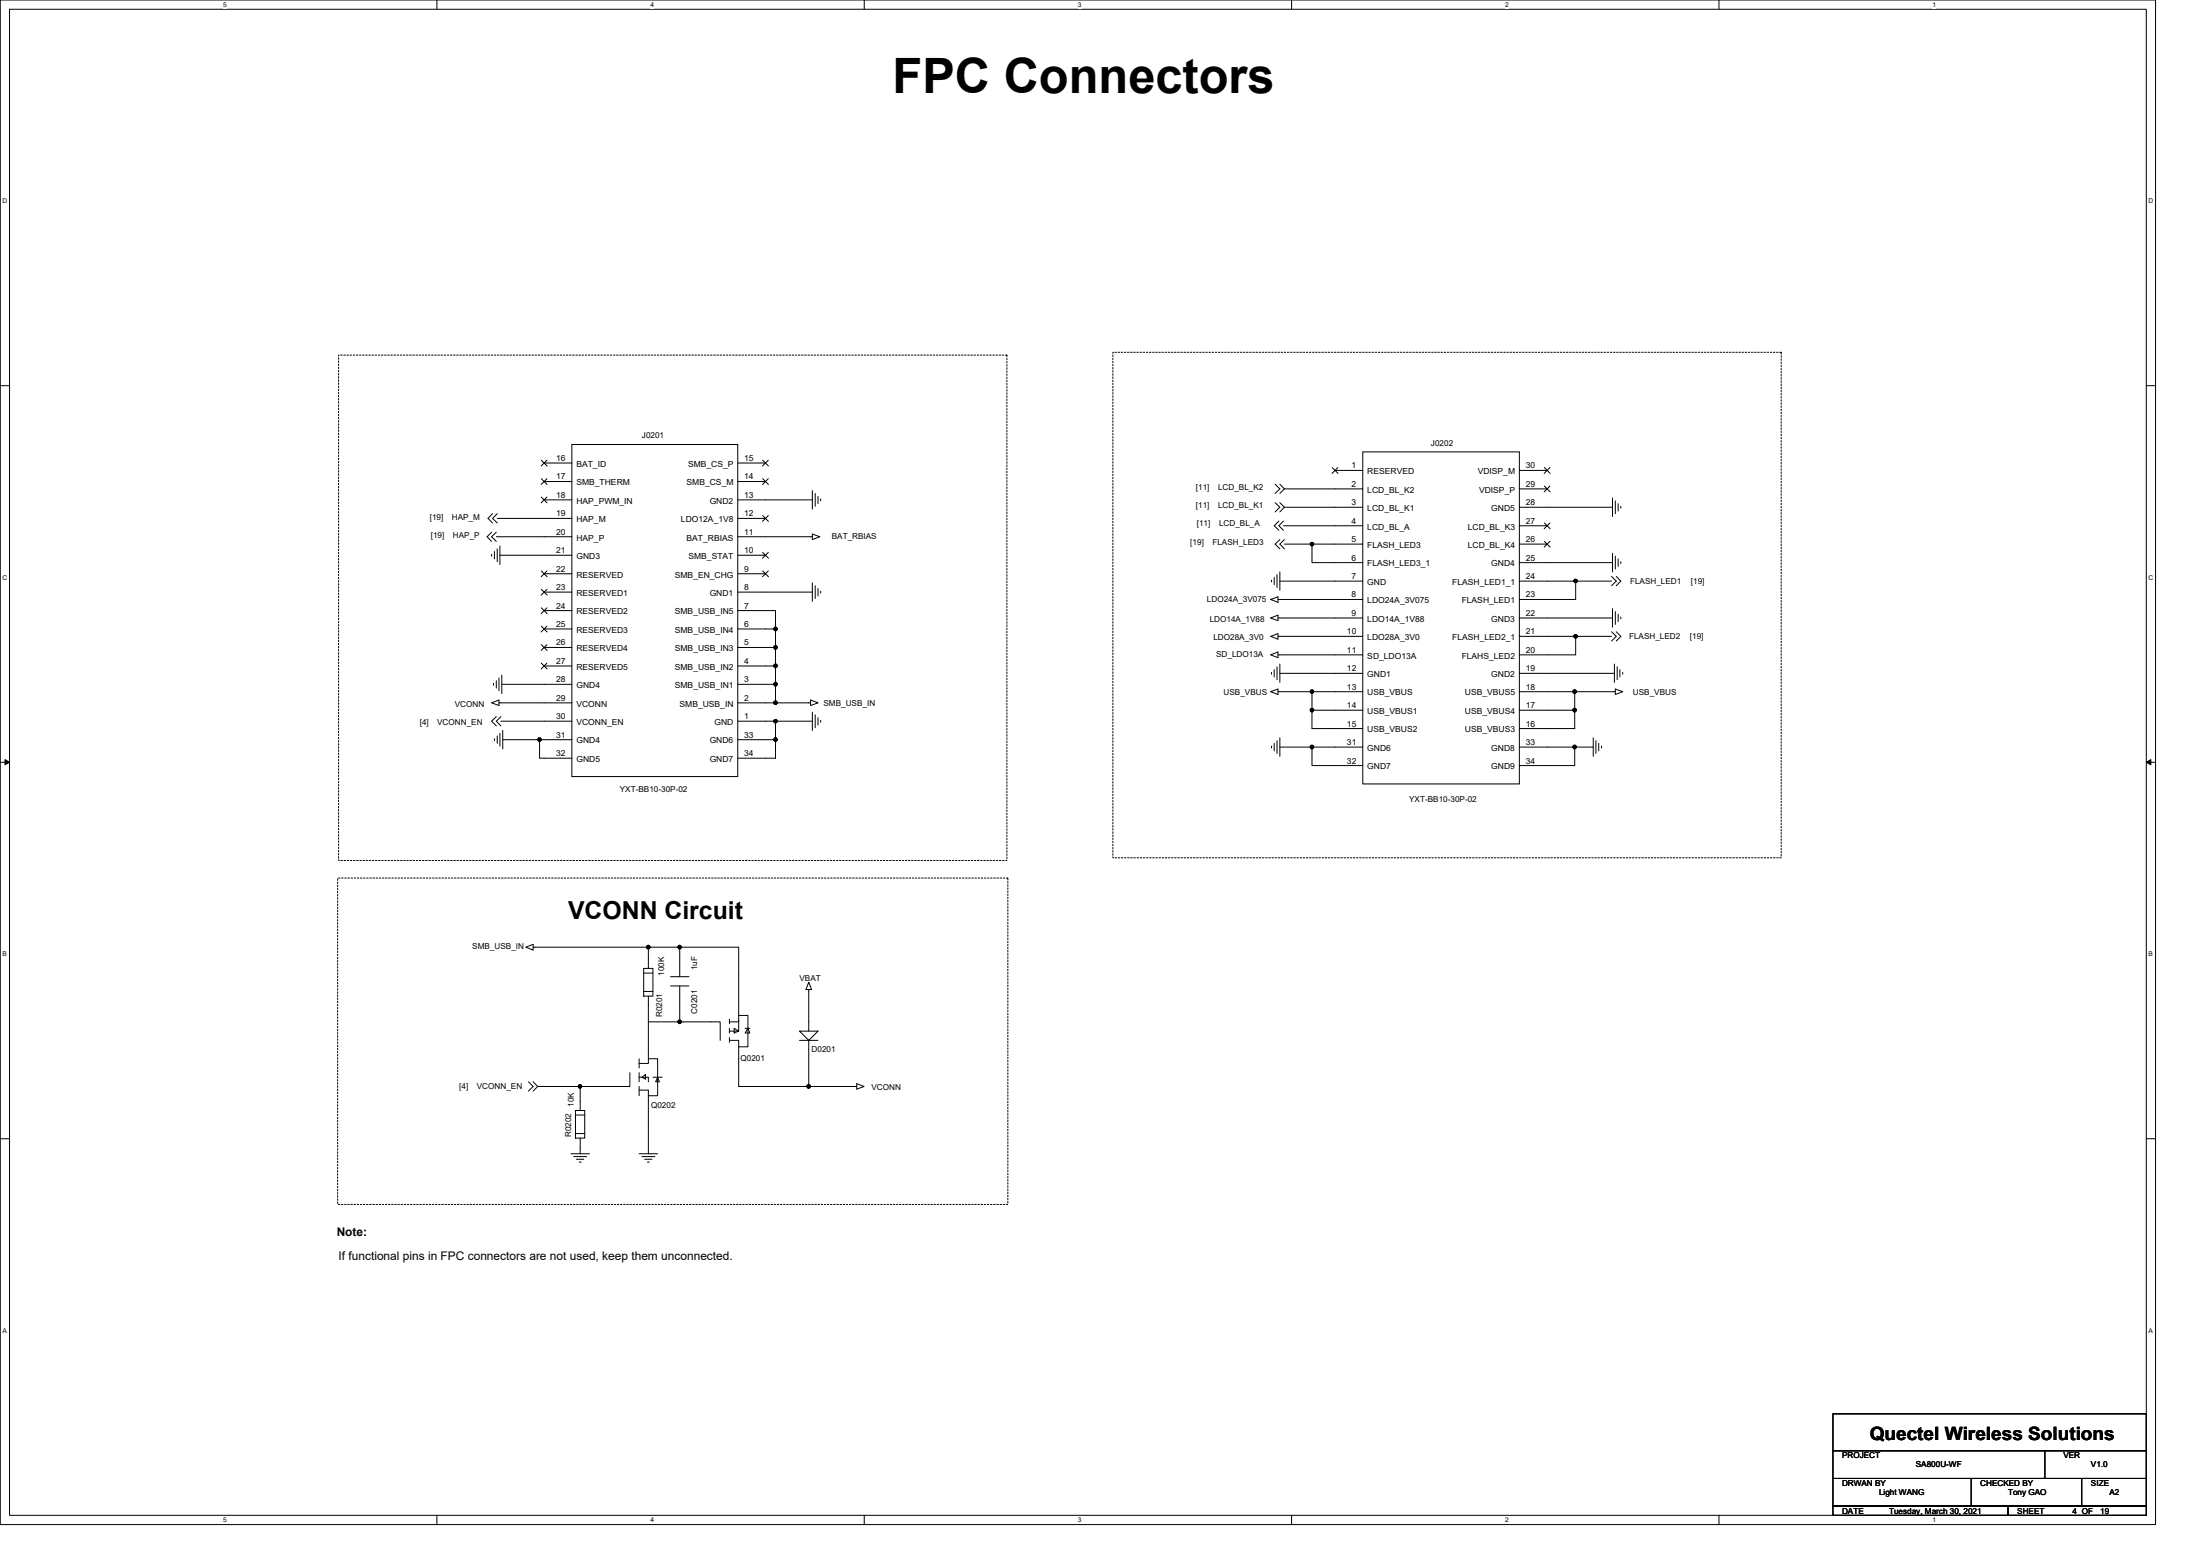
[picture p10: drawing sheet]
<svg xmlns="http://www.w3.org/2000/svg" width="297mm" height="210mm" viewBox="0 0 297 210" stroke-linecap="round" stroke-linejoin="round" font-family="sans-serif">
<path d="M0 0h291v205.7h-291zM1.3 1.2h288.5v203.3h-288.5z" fill="none" stroke="#000" stroke-width=".14"/>
<g fill="#fff">
<path d="M30.1 .1h.5v1h-.5z"/>
<path d="M30.1 204.6h.5v1h-.5z"/>
</g>
<path d="M59 0v1.2M59 204.5v1.2" fill="none" stroke="#000" stroke-width=".14"/>
<g fill="#fff">
<path d="M87.8 .1h.5v1h-.5z"/>
<path d="M87.8 204.6h.5v1h-.5z"/>
</g>
<path d="M116.7 0v1.2M116.7 204.5v1.2" fill="none" stroke="#000" stroke-width=".14"/>
<g fill="#fff">
<path d="M145.5 .1h.5v1h-.5z"/>
<path d="M145.5 204.6h.5v1h-.5z"/>
</g>
<path d="M174.4 0v1.2M174.4 204.5v1.2" fill="none" stroke="#000" stroke-width=".14"/>
<g fill="#fff">
<path d="M203.2 .1h.5v1h-.5z"/>
<path d="M203.2 204.6h.5v1h-.5z"/>
</g>
<path d="M232.1 0v1.2M232.1 204.5v1.2" fill="none" stroke="#000" stroke-width=".14"/>
<g fill="#fff">
<path d="M260.9 .1h.5v1h-.5z"/>
<path d="M260.9 204.6h.5v1h-.5z"/>
<path d="M.4 26.6h.6v1h-.6z"/>
<path d="M290.1 26.6h.6v1h-.6z"/>
<path d="M.4 77.4h.6v1h-.6z"/>
<path d="M290.1 77.4h.6v1h-.6z"/>
</g>
<path d="M0 52h1.3M289.8 52h1.2" fill="none" stroke="#000" stroke-width=".14"/>
<g fill="#fff">
<path d="M.4 128.3h.5v1h-.5z"/>
<path d="M290.1 128.3h.6v1h-.6z"/>
</g>
<path d="M0 102.9h1.3M289.8 102.9h1.2" fill="none" stroke="#000" stroke-width=".14"/>
<path d="M.7 102.5l.6 .4-.6 .3zM289.8 102.9l.6-.4v.7z" fill="#000" stroke="#000" stroke-width=".14"/>
<g fill="#fff">
<path d="M.4 179.1h.5v1h-.5z"/>
<path d="M290.1 179.1h.6v1h-.6z"/>
</g>
<g fill="none" stroke="#000" stroke-width=".14">
<path d="M77.2 60h22.4v44.8h-22.4zM66.4 74.8v.3M66.4 71.8l-.6 .6 .6 .7M66.5 69.3l-.6 .7 .6 .6M66.8 74.4v1M67 72.4h10.2M67 71.8l-.6 .6 .6 .7M67.1 74.1v1.7M67.1 70h10.1M67.1 69.3l-.6 .7 .6 .6M67.5 73.7v2.5M67.5 74.9h9.7"/>
<path d="M73.1 62.1l.8 .8M73.1 64.6l.8 .8M73.1 67.1l.8 .8M73.1 77l.8 .8M73.1 79.5l.8 .8M73.5 62.5h3.7M73.5 65h3.7M73.5 67.5h3.7M73.5 77.4h3.7M73.5 79.9h3.7M73.8 62.1l-.7 .8M73.8 64.6l-.7 .8"/>
<path d="M73.8 67.1l-.7 .8M73.8 77l-.7 .8M73.8 79.5l-.7 .8M99.6 72.4h10.1M99.6 79.9h10.1M99.6 77.4h3.8M99.6 74.9h3.8M99.6 70h3.8M99.6 67.5h10.1M99.6 65h3.8M99.6 62.5h3.8M103 77l.8 .8"/>
<path d="M103 74.5l.8 .8M103 69.6l.8 .8M103 64.6l.8 .8M103 62.1l.8 .8M103.7 77l-.7 .8M103.7 74.5l-.7 .8M103.7 69.6l-.7 .8M103.7 64.6l-.7 .8M103.7 62.1l-.7 .8M109.7 72.1l1 .3-1 .4zM109.7 66.2v2.5M109.7 78.7v2.5"/>
<path d="M110.1 66.6v1.7M110.1 79v1.8M110.4 67v1M110.4 79.4v1M110.8 67.3v.3M110.8 79.8v.2M171.7 78.3v.2M172 77.9v1M172.2 65.3l.6 .7-.6 .6M172.2 67.8l.6 .7-.6 .6M172.4 77.5v1.8M172.7 70.3l-.7 .7 .7 .6"/>
<path d="M172.8 77.2v2.5M172.8 78.4h11.2M172.8 72.8l-.6 .6 .6 .7M172.8 65.3l.6 .7M172.8 67.8l.6 .7M173.3 70.3l-.6 .7 .6 .6M173.4 72.8l-.6 .6 .6 .7M173.4 66l-.6 .6M173.4 68.5l-.6 .6M173.4 73.4h3.7M173.4 66h10.6M177.1 73.4h6.9"/>
<path d="M177.1 73.4v2.5h6.9M179.9 63.1l.8 .8M180.3 63.5h3.7M180.6 63.1l-.8 .8M184 61h21.1v44.8h-21.1zM184 68.5h-10.6M184 71h-10.7M205.1 75.9h12.6M205.1 73.4h3.8M205.1 71h3.8M205.1 68.5h12.6M205.1 66h3.8"/>
<path d="M205.1 63.5h3.8M208.5 73l.8 .8M208.5 70.6l.8 .8M208.5 65.6l.8 .8M208.5 63.1l.8 .8M209.3 73l-.8 .8M209.3 70.6l-.8 .8M209.3 65.6l-.8 .8M209.3 63.1l-.8 .8M212.7 78.4h-7.6M217.6 77.8l.6 .6-.6 .6M217.6 78.4h-4.9v2.5h-7.6"/>
<path d="M217.7 74.7v2.5M217.7 67.2v2.5M218.1 75.1v1.7M218.1 67.6v1.7M218.2 77.8l.6 .6-.6 .6M218.5 75.4v1M218.5 68v1M218.8 75.8v.3M218.8 68.3v.3M66.4 94.8l1-.3v.7zM66.6 92.2v.3M66.8 99.7v.2"/>
<path d="M67 91.9v1M67 96.7l-.6 .6 .6 .7M67.1 99.3v1M67.4 94.8h9.8M67.4 91.5v1.7M67.5 99v1.7M67.6 97.3h9.6M67.6 96.7l-.6 .6 .6 .7M67.8 92.4h9.4M67.8 91.1v2.5M67.9 98.6v2.5M67.9 99.8h5"/>
<path d="M72.9 99.8v2.5h4.3M73.1 82l.8 .8M73.1 84.5l.8 .8M73.1 87l.8 .8M73.1 89.5l.8 .8M73.5 82.4h3.7M73.5 84.9h3.7M73.5 87.4h3.7M73.5 89.9h3.7M73.8 82l-.7 .8M73.8 84.5l-.7 .8M73.8 87l-.7 .8"/>
<path d="M73.8 89.5l-.7 .8M77.2 99.8h-4.3M99.6 97.3h5.1M99.6 94.8h5.1M99.6 92.4h5.1v2.4M99.6 89.9h5.1M99.6 87.4h5.1v2.5M99.6 84.9h5.1v2.5M99.6 82.4h5.1v2.5M99.6 99.8h5.1M104.7 94.8h4.7M104.7 99.8v2.5h-5.1"/>
<path d="M104.7 97.3v2.5M104.7 97.3h5M104.7 89.9v2.5M109.4 94.5l1 .3-1 .4zM109.7 96.1v2.5M110.1 96.5v1.7M110.4 96.8v1M110.8 97.2v.3M171.6 80.9l.9-.4v.8zM171.6 93.3l.9-.3v.7zM171.6 83.4l.9-.4v.8zM171.6 85.9l.9-.4v.8z"/>
<path d="M171.6 88.4l.9-.4v.8zM171.7 90.7v.3M172 90.4v1M172.4 99.9v1.8M172.4 90v1.7M172.5 80.9h11.5M172.5 93.3h4.6M172.5 85.9h11.5M172.5 88.4h11.5M172.8 99.6v2.5M172.8 89.6v2.5M177.1 95.8v2.5h6.9"/>
<path d="M177.1 93.3v2.5M177.1 95.8h6.9M184 83.4h-11.5M184 90.9h-11.2M184 93.3h-6.9M205.1 95.8h7.5M205.1 93.3h7.5M205.1 90.9h12.9M205.1 83.4h12.6M212.6 95.8v2.5h-7.5M212.6 93.3v2.5M212.7 85.9h4.9"/>
<path d="M212.7 85.9h-7.6M212.7 85.9v2.5h-7.6M215.1 99.6v2.5M215.5 99.9v1.8M217.6 85.3l.6 .6-.6 .6M217.7 82.1v2.5M218 89.6v2.5M218.1 82.5v1.8M218.1 93l1 .3-1 .4zM218.1 93.3h-5.5M218.2 85.3l.6 .6-.6 .6M218.4 90v1.7"/>
<path d="M218.5 82.9v1M218.7 90.4v1M218.8 83.3v.2M219.1 90.7v.3M171.7 100.7v.2M172 100.3v1M172.8 100.8h4.3M177.1 100.8h6.9M177.1 100.8v2.5h6.9M205.1 100.8h7.5M212.6 100.8v2.5h-7.5M212.6 100.8h2.5"/>
<path d="M215.9 100.3v1M216.2 100.7v.2M71 127.8l1-.4v.8zM72 127.8h15.5M86.9 130.7h1.3v3.7h-1.3zM86.9 133.8h1.3M86.9 131.3h1.3M87.5 134.4v3.5M87.5 127.8v2.9M87.5 137.9v5.6h-1.2M87.5 137.9h4.3M87.5 127.8h4.3"/>
<path d="M90.5 133.1h2.5M90.5 131.8h2.5M91.8 127.8h7.9v10.1h-1.2M91.8 133.1v4.8M91.8 127.8v4M91.8 137.9h5.4v2.5M98.5 138.8v.6M98.5 137.5v.7M99.1 138.8l.6 .3-.6 .3zM99.7 137.6v1.5h-1.2M99.7 137h1.3v4.3h-1.3M100.6 138.8h.6"/>
<path d="M101 138.8l.2 .6h-.6zM107.9 139.1h2.5l-1.2 1.3zM109.2 133.5v5.6M109.2 132.5l.4 1h-.8zM0 153.7h1.3M71.3 146l.7 .6-.7 .6M72 146l.6 .6M72.6 146.6h5.7M72.6 146.6l-.6 .6M77.1 155.7h2.5M77.5 156.1h1.7M77.7 149.9h1.2v3.7h-1.2z"/>
<path d="M77.7 153h1.2M77.7 150.5h1.2M77.8 156.4h1M78.2 156.8h.3M78.3 153.6v2.1M78.3 146.6v3.3M85 144.8v1.8h-6.7M86.3 155.7h2.5M86.3 145.4h1.2v.6M86.3 142.9v1.2M86.3 146.6v1.3M86.3 144.8v1.2"/>
<path d="M86.7 156.1h1.7M86.7 145.4l.5-.4v.6zM87 156.4h1M87.4 156.8h.3M87.5 147.9v7.8M87.5 142.9h1.3v5h-1.3v-.8h-1.2M88.2 145.4h1.2M88.8 145.4l.2 .6h-.5zM98.5 140v.7M98.5 140.4h1.2v6.2h9.5M107.9 140.4h2.5M109.2 140.4v6.2"/>
<path d="M109.2 146.6h6.5M115.7 146.2l1 .4-1 .4zM289.8 153.7h1.2M247.5 190.8h42.3v5h-42.3zM247.5 195.8h42.3v3.7h-42.3zM247.5 199.5h42.3v3.7h-42.3zM266.1 199.5v3.7M276.1 195.8v3.7M281.1 199.5v3.7M247.5 203.2h23.6v1.3h-23.6zM271.1 203.2h18.7v1.3h-18.7z"/>
</g>
<path d="M45.7 47.9h90.3v68.2h-90.3zM150.3 47.5h90.2v68.3h-90.2zM45.6 118.5h90.5v44h-90.5z" fill="none" stroke="#000" stroke-width=".14" stroke-dasharray=".2 .2"/>
<g fill="#000" stroke="#000" stroke-width=".14">
<circle cx="177.1" cy="73.4" r=".23"/>
<circle cx="212.7" cy="78.4" r=".24"/>
<circle cx="72.8" cy="99.8" r=".24"/>
<circle cx="104.7" cy="99.8" r=".24"/>
<circle cx="104.7" cy="94.8" r=".24"/>
<circle cx="104.7" cy="87.4" r=".24"/>
<circle cx="104.7" cy="92.3" r=".24"/>
<circle cx="104.7" cy="89.9" r=".23"/>
<circle cx="104.7" cy="84.9" r=".23"/>
<circle cx="104.7" cy="97.3" r=".23"/>
<circle cx="177.1" cy="93.3" r=".24"/>
<circle cx="177.1" cy="95.8" r=".24"/>
<circle cx="212.6" cy="95.8" r=".24"/>
<circle cx="212.6" cy="93.3" r=".24"/>
<circle cx="212.7" cy="85.9" r=".24"/>
<circle cx="177.1" cy="100.8" r=".24"/>
<circle cx="212.6" cy="100.8" r=".24"/>
<circle cx="87.5" cy="127.8" r=".24"/>
<circle cx="91.8" cy="127.8" r=".24"/>
<circle cx="91.8" cy="137.9" r=".24"/>
<circle cx="78.3" cy="146.6" r=".24"/>
<circle cx="109.2" cy="146.6" r=".24"/>
</g>
<text font-size="6.6" x="120.5" y="12.6">FPC Connectors</text>
<text font-size="3.3" x="76.7" y="124">VCONN Circuit</text>
<text font-size="2.5" x="252.5" y="194.3">Quectel Wireless Solutions</text>
<g font-size="1.6">
<text x="45.5" y="166.8">Note:</text>
<text x="45.7" y="170">If functional pins in FPC connectors are not used, keep them unconnected.</text>
</g>
<g font-size="1.1">
<text x="86.7" y="59.1">J0201</text>
<text x="75.1" y="62.2">16</text>
<text x="75.1" y="64.7">17</text>
<text x="77.8" y="63">BAT_ID</text>
<text x="77.8" y="65.5">SMB_THERM</text>
<text x="92.7" y="65.5">SMB_CS_M</text>
<text x="92.9" y="63">SMB_CS_P</text>
<text x="100.5" y="64.7">14</text>
<text x="100.5" y="62.2">15</text>
<text x="182.5" y="63.2">1</text>
<text x="182.5" y="65.7">2</text>
<text x="184.6" y="64">RESERVED</text>
<text x="193.2" y="60.1">J0202</text>
<text x="199.5" y="64">VDISP_M</text>
<text x="206" y="63.2">30</text>
<text x="206" y="65.7">29</text>
<text x="58" y="70.2">[19]</text>
<text x="61" y="70.2">HAP_M</text>
<text x="75.1" y="67.2">18</text>
<text x="75.1" y="69.7">19</text>
<text x="77.8" y="68">HAP_PWM_IN</text>
<text x="77.8" y="70.5">HAP_M</text>
<text x="91.9" y="70.5">LDO12A_1V8</text>
<text x="95.8" y="68">GND2</text>
<text x="100.5" y="69.7">12</text>
<text x="100.5" y="67.2">13</text>
<text x="161.5" y="66.1">[11]</text>
<text x="161.5" y="68.6">[11]</text>
<text x="161.6" y="71">[11]</text>
<text x="164.5" y="66.1">LCD_BL_K2</text>
<text x="164.5" y="68.6">LCD_BL_K1</text>
<text x="164.6" y="71">LCD_BL_A</text>
<text x="182.5" y="68.2">3</text>
<text x="182.5" y="70.7">4</text>
<text x="184.6" y="66.5">LCD_BL_K2</text>
<text x="184.6" y="69">LCD_BL_K1</text>
<text x="184.6" y="71.5">LCD_BL_A</text>
<text x="198.2" y="71.5">LCD_BL_K3</text>
<text x="199.7" y="66.5">VDISP_P</text>
<text x="201.4" y="69">GND5</text>
<text x="206" y="70.7">27</text>
<text x="206" y="68.2">28</text>
<text x="58.2" y="72.6">[19]</text>
<text x="61.1" y="72.6">HAP_P</text>
<text x="75.1" y="72.2">20</text>
<text x="75.1" y="74.7">21</text>
<text x="75.1" y="77.2">22</text>
<text x="77.8" y="72.9">HAP_P</text>
<text x="77.8" y="75.4">GND3</text>
<text x="77.8" y="77.9">RESERVED</text>
<text x="91.1" y="77.9">SMB_EN_CHG</text>
<text x="92.7" y="72.9">BAT_RBIAS</text>
<text x="93" y="75.4">SMB_STAT</text>
<text x="100.5" y="77.2">9</text>
<text x="100.5" y="74.7">10</text>
<text x="100.5" y="72.2">11</text>
<text x="112.3" y="72.7">BAT_RBIAS</text>
<text x="160.7" y="73.6">[19]</text>
<text x="163.7" y="73.6">FLASH_LED3</text>
<text x="182.5" y="73.2">5</text>
<text x="182.5" y="75.6">6</text>
<text x="184.6" y="73.9">FLASH_LED3</text>
<text x="184.6" y="76.4">FLASH_LED3_1</text>
<text x="198.2" y="73.9">LCD_BL_K4</text>
<text x="201.4" y="76.4">GND4</text>
<text x="206" y="75.6">25</text>
<text x="206" y="73.2">26</text>
<text x="75.1" y="79.6">23</text>
<text x="75.1" y="82.1">24</text>
<text x="77.8" y="80.4">RESERVED1</text>
<text x="77.8" y="82.9">RESERVED2</text>
<text x="91.1" y="82.9">SMB_USB_IN5</text>
<text x="95.8" y="80.4">GND1</text>
<text x="100.5" y="82.1">7</text>
<text x="100.5" y="79.6">8</text>
<text x="163" y="81.3">LDO24A_3V075</text>
<text x="163.3" y="83.9">LDO14A_1V88</text>
<text x="182.5" y="78.1">7</text>
<text x="182.5" y="80.6">8</text>
<text x="182.5" y="83.1">9</text>
<text x="184.6" y="78.9">GND</text>
<text x="184.6" y="81.4">LDO24A_3V075</text>
<text x="184.6" y="83.9">LDO14A_1V88</text>
<text x="196.1" y="78.9">FLASH_LED1_1</text>
<text x="197.4" y="81.4">FLASH_LED1</text>
<text x="201.4" y="83.9">GND3</text>
<text x="206" y="83.1">22</text>
<text x="206" y="78.1">24</text>
<text x="206" y="80.6">23</text>
<text x="220.1" y="78.8">FLASH_LED1</text>
<text x="228.3" y="78.8">[19]</text>
<text x="75.1" y="84.6">25</text>
<text x="75.1" y="87.1">26</text>
<text x="75.1" y="89.6">27</text>
<text x="77.8" y="85.4">RESERVED3</text>
<text x="77.8" y="87.9">RESERVED4</text>
<text x="91.1" y="87.9">SMB_USB_IN3</text>
<text x="91.1" y="85.4">SMB_USB_IN4</text>
<text x="100.5" y="89.6">4</text>
<text x="100.5" y="87.1">5</text>
<text x="100.5" y="84.6">6</text>
<text x="163.8" y="86.4">LDO28A_3V0</text>
<text x="164.2" y="88.6">SD_LDO13A</text>
<text x="181.9" y="85.6">10</text>
<text x="181.9" y="88.1">11</text>
<text x="184.6" y="86.4">LDO28A_3V0</text>
<text x="184.6" y="88.9">SD_LDO13A</text>
<text x="196.1" y="86.4">FLASH_LED2_1</text>
<text x="197.4" y="88.9">FLAHS_LED2</text>
<text x="206" y="85.6">21</text>
<text x="206" y="88.1">20</text>
<text x="220" y="86.3">FLASH_LED2</text>
<text x="228.2" y="86.3">[19]</text>
<text x="61.4" y="95.4">VCONN</text>
<text x="75.1" y="92.1">28</text>
<text x="75.1" y="94.6">29</text>
<text x="77.8" y="90.4">RESERVED5</text>
<text x="77.8" y="92.9">GND4</text>
<text x="77.8" y="95.4">VCONN</text>
<text x="91.1" y="92.9">SMB_USB_IN1</text>
<text x="91.1" y="90.4">SMB_USB_IN2</text>
<text x="91.8" y="95.4">SMB_USB_IN</text>
<text x="100.5" y="92.1">3</text>
<text x="100.5" y="94.6">2</text>
<text x="111.2" y="95.2">SMB_USB_IN</text>
<text x="165.2" y="93.7">USB_VBUS</text>
<text x="181.9" y="90.6">12</text>
<text x="181.9" y="93.1">13</text>
<text x="181.9" y="95.6">14</text>
<text x="184.6" y="91.4">GND1</text>
<text x="184.6" y="93.9">USB_VBUS</text>
<text x="197.8" y="93.9">USB_VBUS5</text>
<text x="201.4" y="91.4">GND2</text>
<text x="206" y="90.6">19</text>
<text x="206" y="95.6">17</text>
<text x="206" y="93.1">18</text>
<text x="220.5" y="93.7">USB_VBUS</text>
<text x="56.7" y="97.9">[4]</text>
<text x="59" y="97.9">VCONN_EN</text>
<text x="75.1" y="97">30</text>
<text x="75.1" y="99.5">31</text>
<text x="77.8" y="97.8">VCONN_EN</text>
<text x="77.8" y="100.3">GND4</text>
<text x="95.8" y="100.3">GND6</text>
<text x="96.5" y="97.8">GND</text>
<text x="100.5" y="97">1</text>
<text x="100.5" y="99.5">33</text>
<text x="181.9" y="98">15</text>
<text x="181.9" y="100.5">31</text>
<text x="184.6" y="96.4">USB_VBUS1</text>
<text x="184.6" y="98.8">USB_VBUS2</text>
<text x="184.6" y="101.3">GND6</text>
<text x="197.8" y="98.8">USB_VBUS3</text>
<text x="197.8" y="96.4">USB_VBUS4</text>
<text x="201.4" y="101.3">GND8</text>
<text x="206" y="100.5">33</text>
<text x="206" y="98">16</text>
<text x="75.1" y="102">32</text>
<text x="77.8" y="102.8">GND5</text>
<text x="83.7" y="106.9">YXT-BB10-30P-02</text>
<text x="95.8" y="102.8">GND7</text>
<text x="100.5" y="102">34</text>
<text x="181.9" y="103">32</text>
<text x="184.6" y="103.8">GND7</text>
<text x="201.4" y="103.8">GND9</text>
<text x="206" y="103">34</text>
<text x="190.3" y="108.2">YXT-BB10-30P-02</text>
<text x="63.8" y="128.1">SMB_USB_IN</text>
<text x="89.7" y="131.7" transform="rotate(-90 89.7 131.7)">100K</text>
<text x="94.1" y="130.9" transform="rotate(-90 94.1 130.9)">1uF</text>
<text x="89.4" y="137.3" transform="rotate(-90 89.4 137.3)">R0201</text>
<text x="94.1" y="136.8" transform="rotate(-90 94.1 136.8)">C0201</text>
<text x="107.9" y="132.3">VBAT</text>
<text x="100" y="143.2">Q0201</text>
<text x="109.6" y="142">D0201</text>
<text x="62" y="147">[4]</text>
<text x="64.4" y="147">VCONN_EN</text>
<text x="77.5" y="149.4" transform="rotate(-90 77.5 149.4)">10K</text>
<text x="87.9" y="149.5">Q0202</text>
<text x="117.7" y="147.1">VCONN</text>
<text x="77.1" y="153.5" transform="rotate(-90 77.1 153.5)">R0202</text>
<text x="248.7" y="196.8">PROJECT</text>
<text x="278.6" y="196.8">VER</text>
<text x="248.7" y="200.5">DRWAN BY</text>
<text x="253.7" y="201.8">Light WANG</text>
<text x="258.7" y="198">SA800U-WF</text>
<text x="267.4" y="200.5">CHECKED BY</text>
<text x="271.1" y="201.8">Tony GAO</text>
<text x="282.3" y="198">V1.0</text>
<text x="282.3" y="200.5">SIZE</text>
<text x="284.8" y="201.8">A2</text>
<text x="248.7" y="204.3">DATE</text>
<text x="255.1" y="204.3">Tuesday, March 30, 2021</text>
<text x="272.4" y="204.3">SHEET</text>
<text x="279.8" y="204.3">4 OF</text>
<text x="283.6" y="204.3">19</text>
</g>
<g font-size=".9">
<text x="30.1" y="1">5</text>
<text x="87.8" y="1">4</text>
<text x="145.5" y="1">3</text>
<text x="203.2" y="1">2</text>
<text x="260.9" y="1">1</text>
<text x=".4" y="27.5">D</text>
<text x="290.1" y="27.5">D</text>
<text x=".4" y="78.3">C</text>
<text x="290.1" y="78.3">C</text>
<text x=".4" y="129.1">B</text>
<text x="290.1" y="129.1">B</text>
<text x=".4" y="179.9">A</text>
<text x="290.1" y="179.9">A</text>
<text x="30.1" y="205.4">5</text>
<text x="87.8" y="205.4">4</text>
<text x="145.5" y="205.4">3</text>
<text x="203.2" y="205.4">2</text>
<text x="260.9" y="205.4">1</text>
</g>
</svg>
